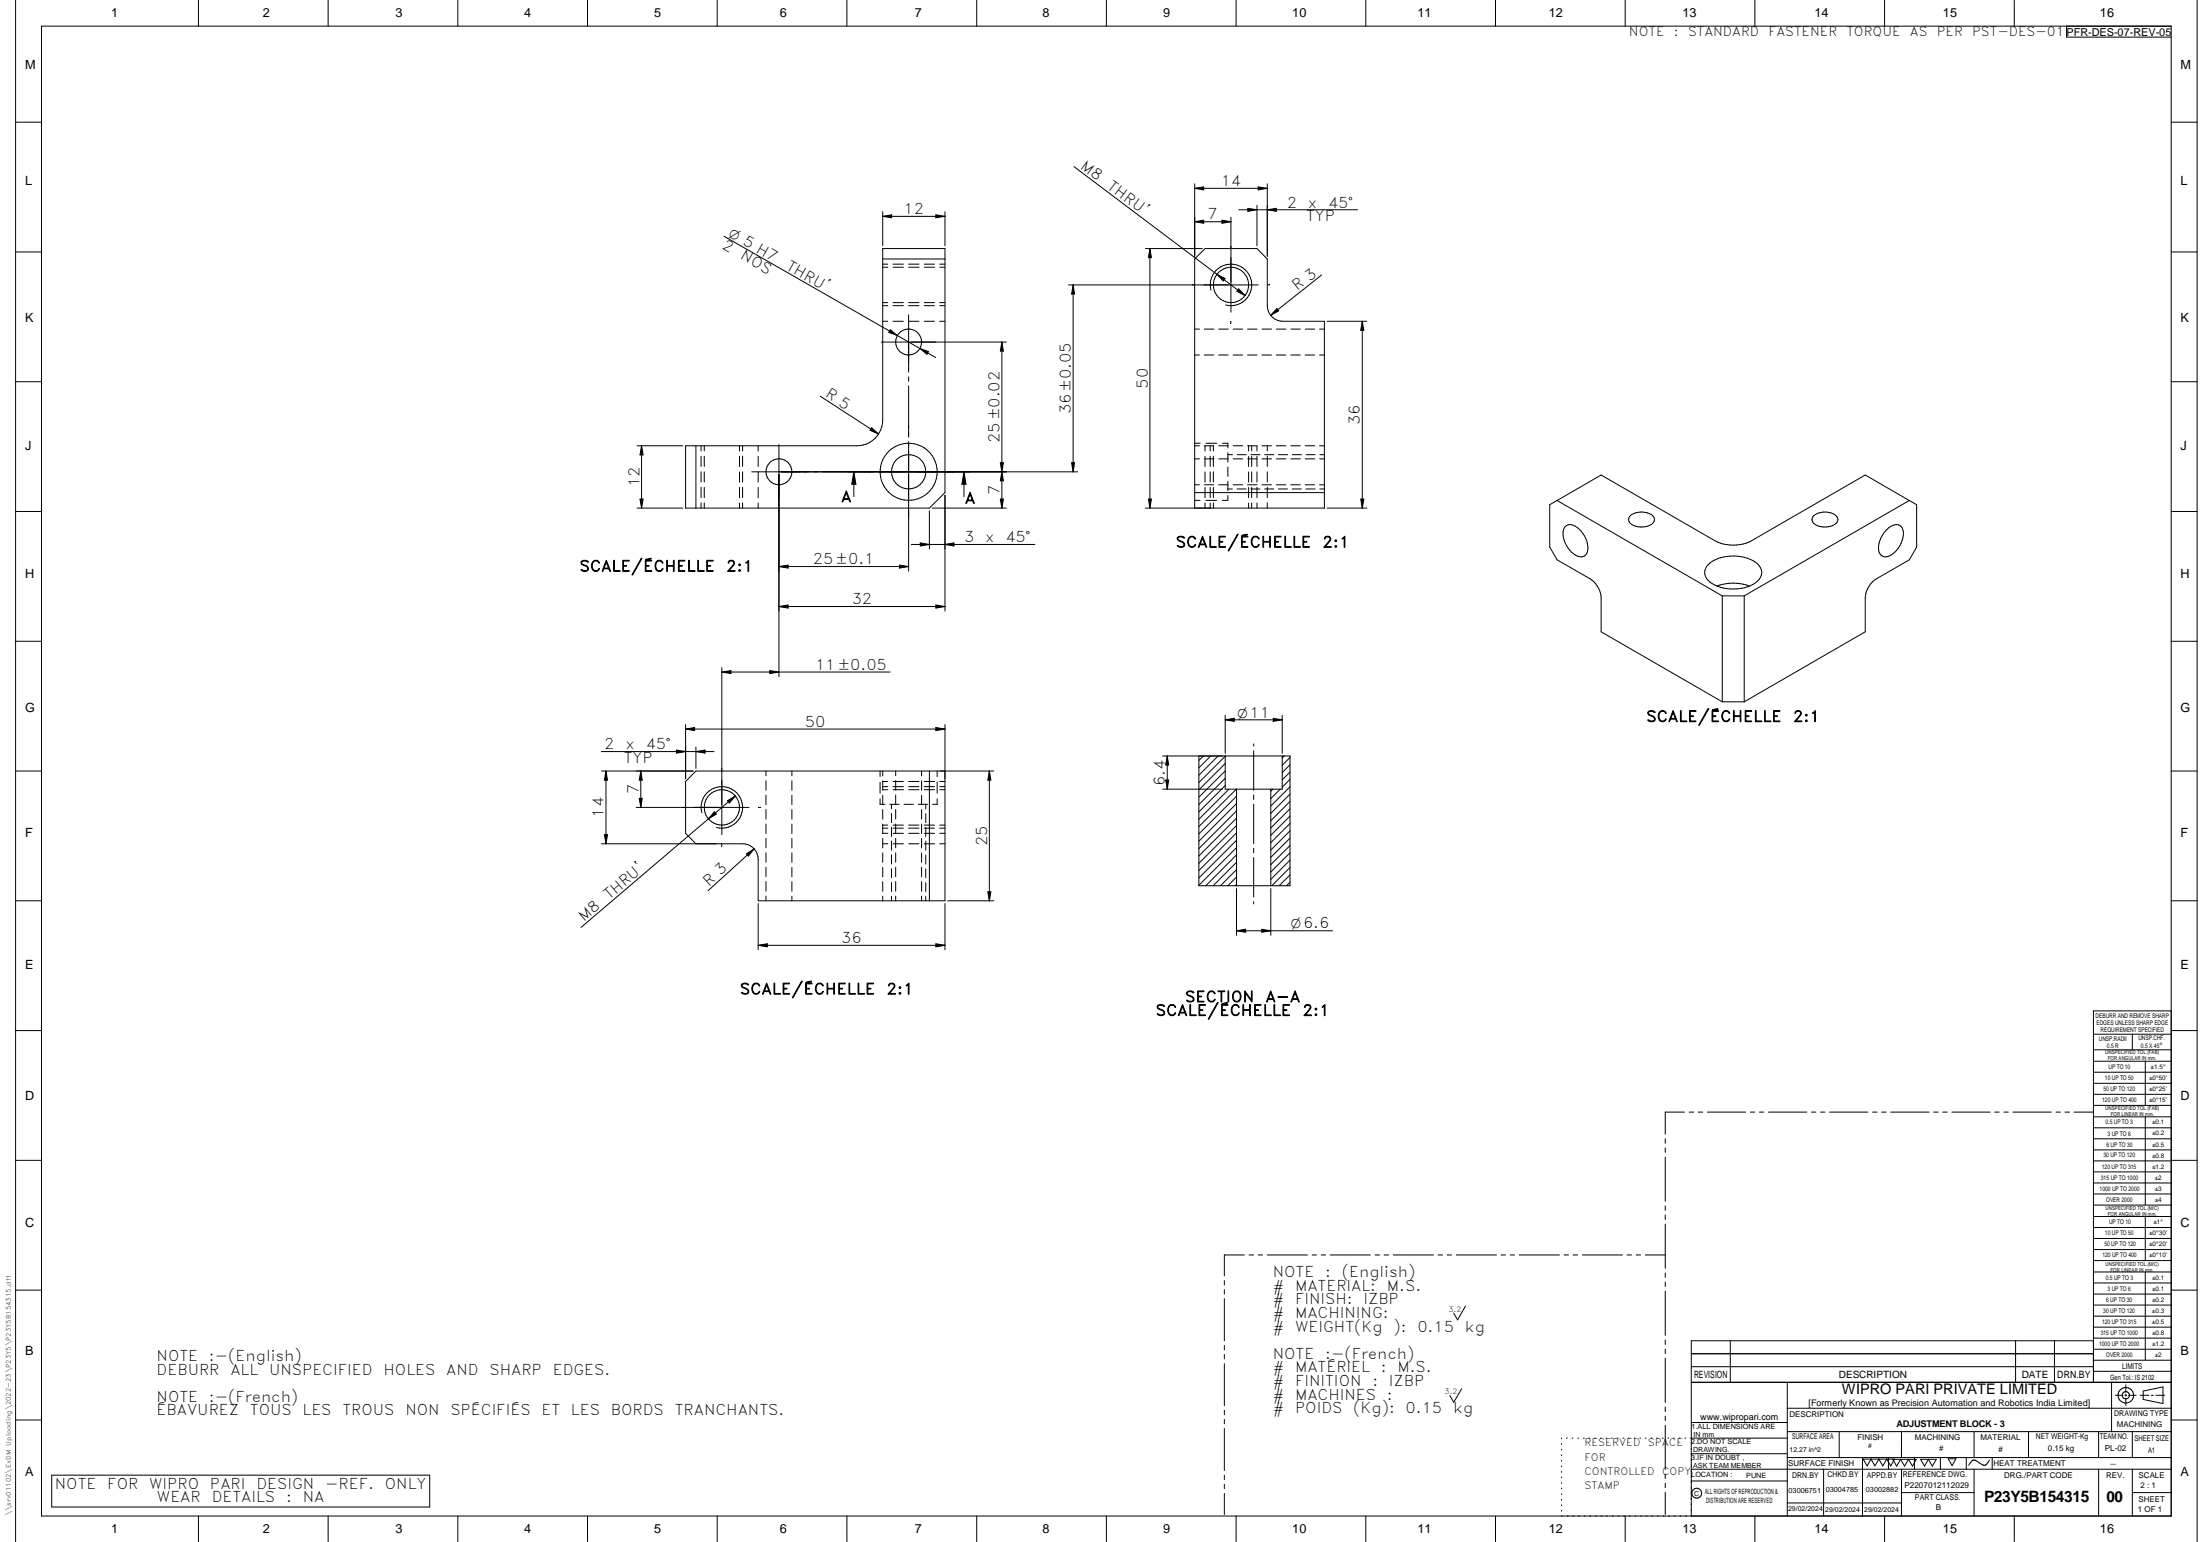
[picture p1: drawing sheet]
<svg xmlns="http://www.w3.org/2000/svg" width="848mm" height="594mm" viewBox="0 0 848 594" stroke-linecap="round" stroke-linejoin="round" font-family="sans-serif">
<g fill="none" stroke="#000" stroke-width=".39">
<path d="M6 .1v593.9M16 10.1h821v574h-821zM76.5 .1v10M126.5 .1v10M176.5 .1v10M226.5 .1v10M276.5 .1v10M326.5 .1v10M376.5 .1v10M426.5 .1v10M476.5 .1v10M526.5 .1v10"/>
<path d="M576.5 .1v10M626.5 .1v10M676.5 .1v10M726.5 .1v10M776.5 .1v10M796.6 10.1v4.2h40.4M847 .1v593.9M6 47.1h10M837 47.1h10M414 64.2l55.1 41.5M460.5 72.6l3.5-.6v1.2zM460.5 70.8v27.9"/>
<path d="M460.5 72.6h28M484.5 79.1v15.6M485 72l3.5 .6-3.5 .6zM488.5 70.8v27.9M6 97.1h10M279.1 91l81.6 46.8M340.3 95.8h24v94l-6 5.9h-94v-24h66a10 10 0 0 0 10-9.9zM340.3 81.6v13.1M340.3 99.8h24M340.3 83.4l3.4-.6v1.1zM340.3 83.4h24M360.8 82.8l3.5 .6-3.5 .5z"/>
<path d="M364.3 81.6v13.1M441.5 95.8h22M443.3 95.8l.6 3.5h-1.2zM443.3 95.8v99.9M460.5 85.4l3.5-.6v1.2zM460.5 85.4h14M471 84.8l3.5 .6-3.5 .6zM474.5 83.7v36.6M477.5 80.8h45.8M481 80.3l3.5 .5-3.5 .6zM488.5 80.8l3.5-.5v1.1zM837 97.1h10"/>
<path d="M340.3 101.8h1.9M340.3 117.8h1.9M340.3 116.6h1.9M340.3 103h2M344.3 101.8h3.9M344.3 117.8h3.9M344.3 116.6h3.9M344.3 103h4M350.3 101.8h3.9M350.3 117.8h3.9M350.3 116.6h3.9M350.3 103h4"/>
<path d="M356.3 101.8h3.9M356.3 117.8h3.9M356.3 116.6h3.9M356.3 103h4M362.2 116.6h2.1M362.2 101.8h2.1M362.2 117.8h2.1M362.3 103h2M413.7 109.8l.5 3.5h-1.1zM413.7 109.8v72M466.8 111.8a8 8 0 0 1 7-10 8 8 0 0 1 8.7 8.6 8 8 0 0 1-10 7.1M469.1 105.7l3.1 1.6-.6 .9z"/>
<path d="M469.1 105.7l10.9 8.2M477.5 111.3l2.5 2.6-3.2-1.7zM485 109.8h-73.1M488.7 109.8h.7M492.2 118.9l.7 .9-3.1 1.7zM509.4 106l-19.6 15.5M339.8 131.8h48.1M340.3 123.8h1.9M343.2 127l2.7 2.3-3.3-1.2zM344.3 123.8h3.9M350.3 123.8h3.9M350.3 121.3v22.1"/>
<path d="M354.6 134.2l3.3 1.3-.6 1zM356.3 123.8h3.9M362.2 123.8h2.1M386.2 131.8l.6 3.5h-1.2zM386.2 131.8v63.9M460.5 136.8h1.9M460.5 126.8h1.9M464.2 136.8h3.7M464.3 126.8h3.7M469.8 136.8h3.7M469.8 126.8h3.7M474.5 123.9v.7"/>
<path d="M475.4 136.8h3.6M475.4 126.8h3.6M480.9 136.8h3.6M480.9 126.8h3.7M486.5 136.8h3.6M486.5 126.8h3.7M492 136.8h3.7M492 126.8h3.7M497.6 136.8h3.6M497.6 126.8h3.7M503.1 136.8h3.7M503.2 126.8h3.6"/>
<path d="M508.7 136.8h1.8M508.7 126.8h1.8M511.6 123.8h15.3M525.1 123.8v71.9M525.1 123.8l.6 3.5h-1.1zM6 147.1h10M316.3 152.7l22.4 14.5M350.3 145.2v1.7M350.3 148.7v19.7M837 147.1h10M245.6 171.7h17.6M247.3 171.7l.6 3.6h-1.2z"/>
<path d="M247.3 171.7v24M268.3 171.7v24M270.3 171.7v2M270.3 175.8v3.9M271.5 171.7v2M271.5 175.8v3.9M285.1 171.7v2.1M285.1 175.8v3.9M286.3 171.7v2M286.3 175.8v3.9M292.3 171.7v2.1M292.3 175.8v3.9"/>
<path d="M300.3 171.3v89.4M336 164.8l2.7 2.4-3.3-1.4zM350.3 170.2v49.8M385.6 178.3h1.2l-.6 3.5zM413.1 178.3h1.1l-.5 3.5zM460.5 171.7h1.9M460.5 170.8h2.2M460.5 176.8h1.9M464.2 171.7h3.7M464.3 176.8h3.7M464.5 171.7v2.1M464.5 175.8v3.9"/>
<path d="M464.9 170.8h4.2M466.5 171.7v2M466.5 175.8v3.9M467.7 171.7v2M467.7 175.8v3.9M469.8 171.7h3.7M469.8 176.8h3.7M471.3 170.8h2v1.8M473.3 174.4v3.7M473.3 179.9v3.7M473.3 175.2h1.8M475.4 171.7h3.6"/>
<path d="M475.4 176.8h3.6M476.9 175.2h3.5M480.9 171.7h3.6v2M480.9 176.8h3.7M481.3 171.7v2.1M481.3 175.8v3.9M482.2 175.2h3.5M482.5 171.7v2M482.5 175.8v3.9M484.5 175.8v3.9M486.5 171.7h3.6M486.5 176.8h3.7"/>
<path d="M487.6 175.2h3.5M488.5 171.7v2M488.5 175.8v3.9M492 171.7h3.7M492 176.8h3.7M492.8 175.2h3.6M497.6 171.7h3.6M497.6 176.8h3.7M498.2 175.2h3.5M503.1 171.7h3.7M503.2 176.8h3.6M503.5 175.2h3.5"/>
<path d="M508.7 171.7h1.8M508.7 176.8h1.8M508.8 175.2h1.7M6 197.1h10M245.6 195.7h17.6M246.7 192.3h1.2l-.6 3.4zM270.3 181.8v3.9M270.3 187.7v4M270.3 193.8v1.9M271.5 181.8v3.9M271.5 187.7v4M271.5 193.8v1.9"/>
<path d="M285.1 181.8v4M285.1 187.8v4M285.1 193.8v1.9M286.3 181.8v3.9M286.3 187.7v4M286.3 193.8v1.9M289.8 181.8h125.6M292.3 181.8v4M292.3 187.8v4M292.3 193.8v1.9M329.1 181.8v9.5M329.1 181.8l.8 4.8h-1.6z"/>
<path d="M358.3 196.8v14.7M359.3 195.7h28.6M364.3 190.8v44.7M371.6 181.8l.8 4.8h-1.6zM371.6 181.8v9.5M385.6 192.3h1.2l-.6 3.4zM386.2 181.8l.6 3.5h-1.2zM442.7 192.3h1.2l-.6 3.4zM460.5 195.7v-95.9l4-4h20l4 4v18a6 6 0 0 0 6 6h16v71.9h-69M460.5 189.8h50M460.5 192.8h2.1M460.5 186.8h1.9"/>
<path d="M464.2 186.8h3.7M464.5 181.8v4M464.5 187.8v4M464.5 193.8v1.9M464.8 192.8h4.2M466.5 181.8v3.9M466.5 187.7v4M466.5 193.8v1.9M467.7 181.8v3.9M467.7 187.7v4M467.7 193.8v1.9M469.8 186.8h3.7"/>
<path d="M473.3 185.4v3.7M473.3 190.9v1.9h-2.1M473.3 188.4h1.8M475.4 186.8h3.6M476.9 188.4h3.5M480.9 186.8h3.6M481.3 181.8v4M481.3 187.8v4M481.3 193.8v1.9M482.2 188.4h3.5M482.5 181.8v3.9M482.5 187.7v4"/>
<path d="M482.5 193.8v1.9M484.5 181.8v3.9M484.5 187.7v4M484.5 193.8v1.9M486.5 186.8h3.6M487.5 188.4h3.5M488.5 181.8v3.9M488.5 187.7v4M488.5 193.8v1.9M492 186.8h3.7M492.8 188.4h3.5M497.6 186.8h3.6"/>
<path d="M498.1 188.4h3.6M503.1 186.8h3.7M503.4 188.4h3.5M508.7 186.8h1.8M508.8 188.4h1.7M511.6 195.7h15.3M524.6 192.3h1.1l-.6 3.4zM600.2 192.8l63.7 36.8M600.2 192.8l17-9.8 43.9 25.3a15.6 15.6 0 0 0 14.1 0l43.8-25.3 17 9.8M600.2 192.8l-2.8 1.6v16.4l2.8 4.9 12.8 7.3a9.6 9.6 0 0 1 4.2 7.4v13l46.7 27M628.5 198.6a7 7 0 0 1 9 .5 2.24 2.24 0 0 1-1.7 3.4 7 7 0 0 1-7.7-1.3 2 2 0 0 1 .4-2.6zM699.2 198.6a7 7 0 0 1 9 .5 2.24 2.24 0 0 1-1.7 3.4 7 7 0 0 1-7.7-1.3 1.91 1.91 0 0 1 .4-2.6z"/>
<path d="M736 192.8l-63.6 36.8M736 192.8l2.8 1.6v16.4l-2.8 4.9-12.7 7.3a9.5 9.5 0 0 0-4.3 7.4v13l-46.6 27M837 197.1h10M300.3 218.3h50M300.3 218.3l3.5-.6v1.2zM346.8 217.7l3.5 .6-3.5 .6zM351.3 209.8h47.6M354.8 209.2l3.5 .6-3.5 .6zM364.3 209.8l3.4-.6v1.2zM603.4 202.8a3.9 3.9 0 0 1 5.4 1.1 9 9 0 0 1 2.8 9.4 3.2 3.2 0 0 1-5 .1 9.2 9.2 0 0 1-3.6-10.1zM658.5 217.6a15.9 15.9 0 0 1 19-.4 4.4 4.4 0 0 1-.8 7.3 15.9 15.9 0 0 1-18.2-.9 4.1 4.1 0 0 1 0-6zM727.5 203.9a3.9 3.9 0 0 1 5.3-1.1 7.4 7.4 0 0 1-1 8.4 6.3 6.3 0 0 1-5.7 3.3 3.9 3.9 0 0 1-1.7-5.2l1.2-2.9z"/>
<path d="M300.3 233.7h64M300.3 233.7l3.5-.6v1.2zM360.8 233.1l3.5 .6-3.5 .6zM661.9 225.8a17.6 17.6 0 0 1 12.5 0M663.9 229.6v40.8M663.9 229.6h8.5M672.4 229.6v40.8M6 247.1h10M278.3 258.9l3.5-.5v1.1zM278.3 258.9h64.8M278.3 257.2v64.4M296.8 258.4l3.5 .5-3.5 .6z"/>
<path d="M837 247.1h10M264.3 279.1v20.9M364.3 279.1v67.9h-72v-16a5.9 5.9 0 0 0-6-5.9h-54.4M472.3 275.6v14.6M472.3 277.3h22M472.3 277.3l3.5-.6v1.2zM490.8 276.7l3.5 .6-3.5 .6zM494.3 275.6v14.6M663.9 270.4h8.5M6 297.1h10M231.8 289.6h43.5M231.9 297.1h35.3"/>
<path d="M233.6 297.1v28M233.6 297.1l.6 3.5h-1.2zM247 297.1v14M247 297.1l.6 3.5h-1.2zM260.8 289l3.5 .6-3.5 .6zM264.3 280.9l3.5-.6v1.2zM264.3 280.9h100M268.3 287.8v8.2M268.3 289.6l3.5-.6v1.2zM295.3 297.1v1.8M305.3 297.1v1.8M339.3 297.1v2.1"/>
<path d="M340.3 297.1v1.8M345.3 297.1v1.8M355.3 297.1v1.8M358.3 297.1v49.9M360.8 280.3l3.5 .6-3.5 .6zM361.3 297.1v2.1M381.4 297.1v49.9M381.4 297.1l.6 3.5h-1.2zM383.1 297.1h-114.8l-4 4v20l4 4M448.2 291.3h49.1v49.9h-35.1v-49.9M450 291.3v12.7M450 291.3l.5 3.4h-1.1z"/>
<path d="M463.9 291.3l-1.7 1.7M466.7 291.3l-4.5 4.5M469.6 291.3l-7.4 7.4M472.3 297l-10.1 10.1M472.3 299.8l-10.1 10.2M472.3 291.3l-10.1 10.2M472.3 294.2l-10.1 10.1M472.3 291.3v12.7h22v-12.7M483.3 286.6v.8M483.3 289.3v15.2M495 291.3l-.7 .7M497.3 291.8l-3 3"/>
<path d="M497.3 294.6l-3 3M497.3 297.5l-3 2.9M837 297.1h10M245.2 311.1h43.6M246.4 307.6h1.2l-.6 3.5zM270.6 313.1a8 8 0 0 1 7-10 8 8 0 0 1 8.7 8.7 8 8 0 0 1-10.1 7M273.1 315.5l-49.1 41.8M275.4 312.8l.7 .8-3 1.9zM280.4 308.5l3.1-1.8-2.3 2.7zM283.5 306.7l-10.4 8.8M292.4 311.1h.7M295.3 300.8v3.6"/>
<path d="M295.3 306.3v3.7M295.3 311.9v3.7M295.3 317.5v3.6M305.3 300.8v3.7M305.3 306.4v3.6M305.3 311.9v3.7M305.3 317.5v3.6M339.3 307.7v2.2h1.8M339.3 301.3v4.3M340.3 303.1h1.9M340.3 319.1h1.9M340.3 317.9h1.9"/>
<path d="M340.3 304.2h2M340.3 300.8v3.7M340.3 306.4v3.6M340.3 311.9v3.7M340.3 317.5v3.6M340.3 301.1h1.9M343 309.9h3.6M343.7 309.9v1.7M343.7 313.4v3.5M343.7 318.7v3.5M344.3 303.1h3.9M344.3 319.1h3.9"/>
<path d="M344.3 317.9h3.9M344.3 301.1h3.9M344.3 304.2h4M345.3 300.8v3.6M345.3 306.3v3.7M345.3 311.9v3.7M345.3 317.5v3.6M348.5 309.9h3.6M350.3 303.1h3.9M350.3 319.1h3.9M350.3 317.9h3.9M350.3 301.1h3.9"/>
<path d="M350.3 304.2h4M354 309.9h3.6M355.3 300.8v3.7M355.3 306.4v3.6M355.3 311.9v3.7M355.3 317.5v3.6M356.3 303.1h3.9M356.3 319.1h3.9M356.3 317.9h3.9M356.3 301.1h3.9M356.3 304.2h4M356.9 309.9v1.8"/>
<path d="M356.9 313.4v3.5M356.9 318.8v3.5M361.3 307.8v2.1h-1.8M361.3 301.4v4.2M362.2 317.9h2.1M362.2 303.1h2.1M362.2 319.1h2.1M362.2 301.1h2.1M362.3 304.2h2M448.2 304h23.1M449.4 300.5h1.1l-.5 3.5zM472.3 302.6l-10.1 10.2"/>
<path d="M473.8 304l-11.6 11.6M476.6 304l-14.4 14.5M476.7 306.7l-14.5 14.6M476.7 309.6l-14.5 14.5M476.7 312.4l-14.5 14.5M476.7 315.2l-14.5 14.6M476.7 318.1l-14.5 14.5M476.7 304v37.2M483.3 306.3v1.7M483.3 309.8v15.3M489.9 304v37.2M490.7 304l-.8 .8"/>
<path d="M493.5 304l-3.6 3.7M497.3 300.3l-3 3M497.3 303.1l-7.4 7.4M497.3 305.9l-7.4 7.5M497.3 308.8l-7.4 7.4M497.3 311.6l-7.4 7.4M497.3 314.4l-7.4 7.4M497.3 317.2l-7.4 7.5M233 321.6h1.2l-.6 3.5zM278.3 325.2v.7M287.7 329l3-2-2.2 2.8zM290.7 327l-17.7 16.2"/>
<path d="M295.3 323v3.6M295.3 328.5v3.7M295.3 334.1v3.7M295.3 339.6v3.7M305.3 323v3.7M305.3 328.6v3.6M305.3 334.1v3.7M305.3 339.7v3.7M340.3 321.1h2M340.3 323v3.7M340.3 328.6v3.6M340.3 334.1v3.7"/>
<path d="M340.3 339.7v3.7M340.3 325.1h2M343.7 324v3.5M343.7 329.4v3.5M343.7 334.7v3.5M343.7 340v3.5M344.3 321.1h4M344.3 325.1h4M345.3 323v3.6M345.3 328.5v3.7M345.3 334.1v3.7M345.3 339.6v3.7"/>
<path d="M350.3 321.1h4M350.3 325.1h4M355.3 323v3.7M355.3 328.6v3.6M355.3 334.1v3.7M355.3 339.7v3.7M356.3 321.1h4M356.3 325.1h4M356.9 324.1v3.5M356.9 329.4v3.5M356.9 334.7v3.5M362.3 321.1h2"/>
<path d="M362.3 325.1h2M476.7 332.2l-9 9M476.7 320.9l-14.5 14.5M476.7 323.7l-14.5 14.5M476.7 326.6l-14.5 14.5M476.7 335l-6.2 6.2M476.7 337.9l-3.4 3.3M476.7 329.4l-11.9 11.8M483.3 326.9v1.6M483.3 330.4v15.2M497.3 337.1l-4.2 4.1M497.3 320.1l-7.4 7.4"/>
<path d="M497.3 322.9l-7.4 7.4M497.3 325.8l-7.4 7.3M497.3 328.5l-7.4 7.5M497.3 331.4l-7.4 7.4M497.3 339.9l-1.4 1.3M497.3 334.2l-7 7M6 347h10M292.3 348.1v17.8M295.3 345.2v1.8M305.3 345.3v1.7M340.3 345.3v1.7M343.7 345.3v1.7"/>
<path d="M345.3 345.2v1.8M355.3 345.3v1.7M356.9 340v3.5M356.9 345.4v1.6M364.3 348.1v17.8M365.3 347h17.8M380.8 343.6h1.2l-.6 3.4zM476.7 342.3v18M476.7 358.6h37M476.7 340.7l-.6 .5M476.7 358.6l3.5-.6v1.2zM483.3 347.4v.8"/>
<path d="M486.4 358l3.5 .6-3.5 .6zM489.9 342.3v18M837 347h10M292.3 364.2h72M292.3 364.2l3.5-.6v1.2zM360.8 363.6l3.5 .6-3.5 .6zM6 397h10M807 398.4h30M822 398.4v6.1M837 397h10M837 389.5h-30v143.1M807 404.5h30"/>
<path d="M807 408.9h30M807 413.1h30M807 417.4h30M827 408.9v17M641.9 438.7v1.8M649.4 428.5h-7.5v8.5M651.2 428.5h1.7M654.6 428.5h1.8M658.2 428.5h14.7M674.7 428.5h1.7M678.2 428.5h1.7M681.7 428.5h14.8"/>
<path d="M698.3 428.5h1.7M701.8 428.5h1.7M705.3 428.5h14.7M721.9 428.5h1.7M725.3 428.5h1.8M728.9 428.5h14.7M745.4 428.5h1.7M748.9 428.5h1.7M752.4 428.5h14.8M769 428.5h1.7M772.5 428.5h1.7M776 428.5h14.7"/>
<path d="M792.6 428.5h1.7M796 428.5h1.8M799.5 428.5h7.4M807 421.6h30M807 425.9h30M807 430.3h30M807 434.5h30M807 438.7h30M827 430.3v34M6 447h10M641.9 442.3v1.6M641.9 445.8v17"/>
<path d="M807 443h30M807 447.3h30M807 451.5h30M807 455.8h30M807 460h30M837 447h10M641.9 464.6v1.7M641.9 468.1v1.7M641.9 471.6v17.1M807 464.3h30M807 468.7h30M807 472.9h30"/>
<path d="M807 477.1h30M827 468.7v16.9M6 497h10M472 493.4v1.6M472 496.8v1.8M479.7 483.5h-7.7v8M481.5 483.5h1.7M485 483.5h1.7M488.5 483.5h15.5M505.8 483.5h1.7M509.3 483.5h1.7M512.8 483.5h15.5"/>
<path d="M530.1 483.5h1.7M533.6 483.5h1.7M537.1 483.5h15.5M554.4 483.5h1.7M557.9 483.5h1.7M561.4 483.5h15.5M578.7 483.5h1.6M582.2 483.5h1.7M585.6 483.5h15.5M603 483.5h1.6M606.4 483.5h1.8M609.9 483.5h15.5"/>
<path d="M627.2 483.5h1.7M630.7 483.5h1.7M634.2 483.5h7.7M641.9 490.4v1.7M641.9 493.9v1.7M641.9 497.4v17.1M807 481.4h30M807 485.6h30M807 490.1h30M807 494.3h30M807 498.6h30M827 490.1v33.9"/>
<path d="M837 497h10M472 500.3v16.3M472 518.3v1.8M564.9 503.2l-3 5.3-1.5-2.6M641.9 516.3v1.6M641.9 519.8v1.7M667 516.6v16M777 516.6v16M792 516.6v16M807 502.8h30M807 507.1h30M807 511.3h30"/>
<path d="M807 515.5h30M807 519.8h30M807 516.6h-155v67.5M472 521.8v1.7M472 525.4v16.2M563.5 535l-3.1 5.3-1.5-2.7M641.9 523.2v17.1M652 532.6h185M652 521.5h155M652 526.5h155M689 532.6v51.5M807 524h30"/>
<path d="M807 528.3h30M814 532.6v19M815.5 537.5h2.8M819.1 537.5h.7M819.5 533.5v2.9M819.5 537.2v.7M819.5 538.7v2.8M820.6 537.5h2.9M825 537.5h3.4M826.2 535.9l7.6-1.6v6.4l-7.6-1.5zM829.3 537.5h.8M831 537.5h3.5"/>
<path d="M6 547.1h10M472 543.3v1.7M472 546.9v1.7M472 550.3v16.2M602 554.1v.3M602 556.2v.3M602 558.3v.3M603.8 554.1h.4M606 554.1h.3M608.2 554.1h.3M610.4 554.1h.3M612.6 554.1h.3"/>
<path d="M614.7 554.1h.3M616.9 554.1h.3M619.1 554.1h.3M621.2 554.1h.3M623.4 554.1h.3M625.6 554.1h.3M627.8 554.1h.3M629.9 554.1h.4M632.1 554.1h.3M634.3 554.1h.3M636.5 554.1h.3M638.6 554.1h.3"/>
<path d="M640.8 554.1h.3M641.9 542.1v1.7M641.9 545.6v1.7M641.9 549.1v17M643 554.1h.3M645.2 554.1h.3M647.3 554.1h.4M649.5 554.1h.3M652 548h37M689 554.1h-37.3M689 551.6h148M709 551.6v10"/>
<path d="M733 551.6v10M761 551.6v10M782 551.6v10M809 551.6v10M822 551.6v10M837 547.1h10M837 542.5h-148M19.9 568.3h145.8v12.3h-145.8zM472 568.3v1.8M472 571.8v1.7M472 575.4v8.1M602 560.5v.3"/>
<path d="M602 562.6v.3M602 564.8v.3M602 566.9v.3M602 569v.3M602 571.2v.3M602 573.3v.4M602 575.5v.3M602 577.6v.3M602 579.8v.3M641.9 567.9v1.7M641.9 571.4v1.8M641.9 574.9v8.6"/>
<path d="M652 570.6h37M652 566h185M652 560.1h37M689 579h44M689 561.6h148M703 566v18.1M718 561.6v22.5M718.2 562.1h12.1l-1.4 2.7-1.6-2.7-1.5 2.7-1.5-2.7-1.5 2.7-1.5-2.7-1.5 2.7zM728 561.6v4.4M729.7 562.2h9l-1.5 2.7-1.5-2.7-1.5 2.7-1.5-2.7-1.6 2.7zM733 575.1h28M733 566v18.1"/>
<path d="M738 561.6v4.4M740.4 562.2h6l-1.5 2.7-1.5-2.7-1.5 2.7zM748 561.6v4.4M751 562h3l-1.5 2.6zM758 561.6v4.4M761 566v18.1M766.9 562.5l-1 1.5a1.2 1.2 0 0 1-1.8 .3l-1.2-.8a2.12 2.12 0 0 0-2.5-.8l-1.5 1.8M768 561.6v4.4M809 566v18.1M822 566v18.1M822 575.1h15M76.5 584.1v9.9"/>
<path d="M126.5 584.1v9.9M176.5 584.1v9.9M226.5 584.1v9.9M276.5 584.1v9.9M326.5 584.1v9.9M376.5 584.1v9.9M426.5 584.1v9.9M476.5 584.1v9.9M526.5 584.1v9.9M576.5 584.1v9.9M602 581.9v.3M626.5 584.1v9.9"/>
<path d="M676.5 584.1v9.9M726.5 584.1v9.9M776.5 584.1v9.9"/>
<circle cx="474.5" cy="109.8" r="6.8"/>
<circle cx="350.3" cy="131.8" r="5"/>
<circle cx="300.3" cy="181.8" r="5"/>
<circle cx="350.3" cy="181.8" r="11"/>
<circle cx="350.3" cy="181.8" r="6.6"/>
<circle cx="278.3" cy="311.1" r="6.8"/>
<circle cx="819.5" cy="537.5" r="1.38"/>
<circle cx="819.5" cy="537.5" r="3"/>
<circle cx="654.1" cy="575.3" r="1.9"/>
</g>
<g fill="#000">
<path d="M460.5 72.6l3.5-.6v1.2zM485 72l3.5 .6-3.5 .6zM340.3 83.4l3.4-.6v1.1zM360.8 82.8l3.5 .6-3.5 .5zM443.3 95.8l.6 3.5h-1.2zM460.5 85.4l3.5-.6v1.2zM471 84.8l3.5 .6-3.5 .6zM481 80.3l3.5 .5-3.5 .6zM488.5 80.8l3.5-.5v1.1zM413.7 109.8l.5 3.5h-1.1zM469.1 105.7l3.1 1.6-.6 .9zM477.5 111.3l2.5 2.6-3.2-1.7z"/>
<path d="M492.2 118.9l.7 .9-3.1 1.7zM343.2 127l2.7 2.3-3.3-1.2zM354.6 134.2l3.3 1.3-.6 1zM386.2 131.8l.6 3.5h-1.2zM525.1 123.8l.6 3.5h-1.1zM247.3 171.7l.6 3.6h-1.2zM336 164.8l2.7 2.4-3.3-1.4zM385.6 178.3h1.2l-.6 3.5zM413.1 178.3h1.1l-.5 3.5zM246.7 192.3h1.2l-.6 3.4zM329.1 181.8l.8 4.8h-1.6zM371.6 181.8l.8 4.8h-1.6z"/>
<path d="M386.2 181.8l.6 3.5h-1.2zM385.6 192.3h1.2l-.6 3.4zM442.7 192.3h1.2l-.6 3.4zM524.6 192.3h1.1l-.6 3.4zM300.3 218.3l3.5-.6v1.2zM346.8 217.7l3.5 .6-3.5 .6zM354.8 209.2l3.5 .6-3.5 .6zM364.3 209.8l3.4-.6v1.2zM300.3 233.7l3.5-.6v1.2zM360.8 233.1l3.5 .6-3.5 .6zM278.3 258.9l3.5-.5v1.1zM296.8 258.4l3.5 .5-3.5 .6z"/>
<path d="M472.3 277.3l3.5-.6v1.2zM490.8 276.7l3.5 .6-3.5 .6zM260.8 289l3.5 .6-3.5 .6zM264.3 280.9l3.5-.6v1.2zM268.3 289.6l3.5-.6v1.2zM360.8 280.3l3.5 .6-3.5 .6zM450 291.3l.5 3.4h-1.1zM233.6 297.1l.6 3.5h-1.2zM247 297.1l.6 3.5h-1.2zM246.4 307.6h1.2l-.6 3.5zM275.4 312.8l.7 .8-3 1.9zM280.4 308.5l3.1-1.8-2.3 2.7z"/>
<path d="M381.4 297.1l.6 3.5h-1.2zM449.4 300.5h1.1l-.5 3.5zM233 321.6h1.2l-.6 3.5zM287.7 329l3-2-2.2 2.8zM380.8 343.6h1.2l-.6 3.4zM476.7 358.6l3.5-.6v1.2zM486.4 358l3.5 .6-3.5 .6zM292.3 364.2l3.5-.6v1.2zM360.8 363.6l3.5 .6-3.5 .6z"/>
</g>
<text font-size="6" x="764.8" y="578.7">P23Y5B154315</text>
<text font-size="5.9" x="812" y="578.7">00</text>
<g font-size="5.7">
<text x="416.2" y="64.7" transform="rotate(37 416.2 64.7)">M8</text>
<text x="470.6" y="71.7">14</text>
<text x="426.5" y="72.5" transform="rotate(37 426.5 72.5)">THRU`</text>
<text x="348.3" y="82.5">12</text>
<text x="496" y="80">2</text>
<text x="504.1" y="80">x</text>
<text x="511.9" y="80">45°</text>
<text x="465.5" y="84.5">7</text>
<text x="503.5" y="85.2">TYP</text>
<text x="278" y="95.4" transform="rotate(30 278 95.4)">2</text>
<text x="285.1" y="99.4" transform="rotate(30 285.1 99.4)">NOS</text>
<text x="302.6" y="103.5" transform="rotate(30 302.6 103.5)">THRU`</text>
<text x="500.1" y="112.3" transform="rotate(-38 500.1 112.3)">R 3</text>
<text x="442.4" y="149.7" transform="rotate(-90 442.4 149.7)">50</text>
<text x="317.8" y="152.7" transform="rotate(33 317.8 152.7)">R 5</text>
<text x="412.8" y="159.6" transform="rotate(-90 412.8 159.6)">36±0.05</text>
<text x="524.3" y="163.7" transform="rotate(-90 524.3 163.7)">36</text>
<text x="385.3" y="170.6" transform="rotate(-90 385.3 170.6)">25±0.02</text>
<text x="246.5" y="187.7" transform="rotate(-90 246.5 187.7)">12</text>
<text x="385.3" y="190.8" transform="rotate(-90 385.3 190.8)">7</text>
<text x="324.2" y="193.4">A</text>
<text x="371.9" y="193.9">A</text>
<text x="371.6" y="208.9">3</text>
<text x="379.8" y="208.9">x</text>
<text x="387.6" y="208.9">45°</text>
<text x="453.2" y="210.9">SCALE/ÉCHELLE</text>
<text x="509.8" y="210.9">2:1</text>
<text x="223.4" y="220.1">SCALE/ÉCHELLE</text>
<text x="279.9" y="220.1">2:1</text>
<text x="313.4" y="217.4">25±0.1</text>
<text x="328.3" y="232.8">32</text>
<text x="314.2" y="258.1">11±0.05</text>
<text x="310.3" y="280">50</text>
<text x="634.6" y="278">SCALE/ÉCHELLE</text>
<text x="691.2" y="278">2:1</text>
<text x="233" y="288.7">2</text>
<text x="240.5" y="293.9">TYP</text>
<text x="241.1" y="288.7">x</text>
<text x="248.9" y="288.7">45°</text>
<text x="449.1" y="302.7" transform="rotate(-90 449.1 302.7)">6.4</text>
<text x="246.1" y="306" transform="rotate(-90 246.1 306)">7</text>
<text x="232.7" y="315" transform="rotate(-90 232.7 315)">14</text>
<text x="380.5" y="326" transform="rotate(-90 380.5 326)">25</text>
<text x="273.3" y="341.7" transform="rotate(-42 273.3 341.7)">R 3</text>
<text x="234.9" y="346.9" transform="rotate(-40 234.9 346.9)">THRU`</text>
<text x="225" y="355.3" transform="rotate(-40 225 355.3)">M8</text>
<text x="324.3" y="363.3">36</text>
<text x="285.2" y="383">SCALE/ÉCHELLE</text>
<text x="341.7" y="383">2:1</text>
<text x="456.8" y="386">SECTION</text>
<text x="487.8" y="386">A-A</text>
<text x="445.5" y="391.3">SCALE/ÉCHELLE</text>
<text x="502.1" y="391.3">2:1</text>
<text x="490.6" y="492">NOTE</text>
<text x="510.8" y="492">:</text>
<text x="517.3" y="492">(English)</text>
<text x="490.6" y="497.2">#</text>
<text x="499.2" y="497.2">MATERIAL:</text>
<text x="534.7" y="497.2">M.S.</text>
<text x="490.6" y="502.5">#</text>
<text x="499.2" y="502.5">FINISH:</text>
<text x="525.6" y="502.5">IZBP</text>
<text x="490.6" y="507.7">#</text>
<text x="499.2" y="507.7">MACHINING:</text>
<text x="490.6" y="513">#</text>
<text x="499.2" y="513">WEIGHT(Kg</text>
<text x="537.2" y="513">):</text>
<text x="546.4" y="513">0.15</text>
<text x="564.7" y="513">kg</text>
<text x="60.4" y="524.3">NOTE</text>
<text x="80.6" y="524.3">:-(English)</text>
<text x="490.6" y="523.5">NOTE</text>
<text x="510.8" y="523.5">:-(French)</text>
<text x="60.4" y="529.6">DEBURR</text>
<text x="88.8" y="529.6">ALL</text>
<text x="103.7" y="529.6">UNSPECIFIED</text>
<text x="147.8" y="529.6">HOLES</text>
<text x="172" y="529.6">AND</text>
<text x="188.7" y="529.6">SHARP</text>
<text x="213.1" y="529.6">EDGES.</text>
<text x="490.6" y="528.7">#</text>
<text x="490.6" y="534">#</text>
<text x="499.2" y="534">FINITION</text>
<text x="499.2" y="528.7">MATÉRIEL</text>
<text x="529" y="534">:</text>
<text x="532.3" y="528.7">:</text>
<text x="535.4" y="534">IZBP</text>
<text x="538.7" y="528.7">M.S.</text>
<text x="490.6" y="539.2">#</text>
<text x="499.2" y="539.2">MACHINES</text>
<text x="534.7" y="539.2">:</text>
<text x="60.4" y="540.1">NOTE</text>
<text x="60.4" y="545.3">ÉBAVUREZ</text>
<text x="80.6" y="540.1">:-(French)</text>
<text x="96.4" y="545.3">TOUS</text>
<text x="116.7" y="545.3">LES</text>
<text x="132" y="545.3">TROUS</text>
<text x="156.3" y="545.3">NON</text>
<text x="173.6" y="545.3">SPÉCIFIÉS</text>
<text x="208.7" y="545.3">ET</text>
<text x="220.1" y="545.3">LES</text>
<text x="235.5" y="545.3">BORDS</text>
<text x="260.1" y="545.3">TRANCHANTS.</text>
<text x="490.6" y="544.5">#</text>
<text x="499.2" y="544.5">POIDS</text>
<text x="521.7" y="544.5">(Kg):</text>
<text x="541.9" y="544.5">0.15</text>
<text x="560.1" y="544.5">kg</text>
<text x="21.2" y="573.6">NOTE</text>
<text x="41.3" y="573.6">FOR</text>
<text x="57.5" y="573.6">WIPRO</text>
<text x="80.9" y="573.6">PARI</text>
<text x="98.8" y="573.6">DESIGN</text>
<text x="125.4" y="573.6">-REF.</text>
<text x="148.4" y="573.6">ONLY</text>
<text x="60.5" y="578.8">WEAR</text>
<text x="81.6" y="578.8">DETAILS</text>
<text x="110.3" y="578.8">:</text>
<text x="116.7" y="578.8">NA</text>
</g>
<text font-size="5.6" x="710" y="537.1">WIPRO PARI PRIVATE LIMITED</text>
<g font-size="5.4">
<text x="280.6" y="90.8" transform="rotate(30 280.6 90.8)">O 5 H7</text>
<text x="477" y="276.4">O11</text>
<text x="497.6" y="357.7">O6.6</text>
</g>
<g font-size="4.9">
<text x="42.9" y="6.6">1</text>
<text x="101.3" y="6.7">2</text>
<text x="152.5" y="6.7">3</text>
<text x="202.1" y="6.7">4</text>
<text x="252.1" y="6.7">5</text>
<text x="300.6" y="6.7">6</text>
<text x="352.6" y="6.7">7</text>
<text x="401.9" y="6.7">8</text>
<text x="448.4" y="6.7">9</text>
<text x="498.1" y="6.7">10</text>
<text x="546.4" y="6.7">11</text>
<text x="597" y="6.7">12</text>
<text x="648.5" y="6.6">13</text>
<text x="699.4" y="6.6">14</text>
<text x="749" y="6.7">15</text>
<text x="809.5" y="6.6">16</text>
<text x="627.9" y="14.1">NOTE</text>
<text x="645.2" y="14.1">:</text>
<text x="650.7" y="14.1">STANDARD</text>
<text x="681.7" y="14.1">FASTENER</text>
<text x="711.8" y="14.1">TORQUE</text>
<text x="736.3" y="14.1">AS</text>
<text x="746.6" y="14.1">PER</text>
<text x="760.3" y="14.1">PST-DES-01</text>
<text x="9.7" y="26.7">M</text>
<text x="840.6" y="26.7">M</text>
<text x="9.7" y="71.4">L</text>
<text x="840.6" y="71.4">L</text>
<text x="9.7" y="124.2">K</text>
<text x="840.6" y="124.2">K</text>
<text x="9.7" y="173.4">J</text>
<text x="840.6" y="173.4">J</text>
<text x="9.7" y="222.7">H</text>
<text x="840.6" y="222.7">H</text>
<text x="9.7" y="274.3">G</text>
<text x="840.6" y="274.3">G</text>
<text x="9.7" y="322.6">F</text>
<text x="840.6" y="322.6">F</text>
<text x="9.7" y="373.3">E</text>
<text x="840.6" y="373.3">E</text>
<text x="9.7" y="423.8">D</text>
<text x="840.6" y="423.8">D</text>
<text x="9.7" y="472.8">C</text>
<text x="840.6" y="472.8">C</text>
<text x="9.7" y="522.1">B</text>
<text x="840.6" y="522.1">B</text>
<text x="9.7" y="568.7">A</text>
<text x="840.6" y="568.7">A</text>
<text x="42.9" y="590.6">1</text>
<text x="101.3" y="590.7">2</text>
<text x="152.5" y="590.7">3</text>
<text x="202.1" y="590.7">4</text>
<text x="252.1" y="590.7">5</text>
<text x="300.6" y="590.7">6</text>
<text x="352.6" y="590.7">7</text>
<text x="401.9" y="590.7">8</text>
<text x="448.4" y="590.7">9</text>
<text x="498.1" y="590.7">10</text>
<text x="546.4" y="590.7">11</text>
<text x="597" y="590.7">12</text>
<text x="648.5" y="590.6">13</text>
<text x="699.4" y="590.5">14</text>
<text x="749" y="590.7">15</text>
<text x="809.5" y="590.5">16</text>
</g>
<text font-size="4.2" x="796.6" y="13.8">PFR-DES-07-REV-05</text>
<g font-size="3.9">
<text x="653" y="530.9">REVISION</text>
<text x="708.9" y="530.9">DESCRIPTION</text>
<text x="779.4" y="530.9">DATE</text>
<text x="793.1" y="530.9">DRN.BY</text>
<text x="610.8" y="557.1">RESERVED</text>
<text x="635.2" y="557.1">SPACE</text>
<text x="610.8" y="562.7">FOR</text>
<text x="610.8" y="568.3">CONTROLLED</text>
<text x="640.7" y="568.3">COPY</text>
<text x="610.8" y="573.8">STAMP</text>
</g>
<text font-size="3.6" x="731.1" y="549.7">ADJUSTMENT BLOCK - 3</text>
<g font-size="3.5">
<text x="697.2" y="541.6">[Formerly Known as Precision Automation and Robotics India Limited]</text>
<text x="655.4" y="547.1">www.wipropari.com</text>
</g>
<g font-size="3.1">
<text x="818.1" y="527.3">LIMITS</text>
<text x="815" y="545.5">DRAWING TYPE</text>
<text x="689.8" y="546.1">DESCRIPTION</text>
<text x="816.1" y="549.9">MACHINING</text>
<text x="690.8" y="554.5">SURFACE AREA</text>
<text x="716" y="554.6">FINISH</text>
<text x="738.2" y="554.6">MACHINING</text>
<text x="763.5" y="554.7">MATERIAL</text>
<text x="784.8" y="554.4">NET WEIGHT-Kg</text>
<text x="809.5" y="554.5">TEAM NO.</text>
<text x="822.9" y="555">SHEET SIZE</text>
<text x="747.6" y="559">#</text>
<text x="770.4" y="559.2">#</text>
<text x="789.4" y="559.2">0.15 kg</text>
<text x="811.4" y="559.1">PL-02</text>
<text x="828" y="559.9">A1</text>
<text x="689.3" y="564.8">SURFACE FINISH</text>
<text x="690.8" y="569.3">DRN.BY</text>
<text x="704.4" y="569.2">CHKD.BY</text>
<text x="719.6" y="569.3">APPD.BY</text>
<text x="733.5" y="569.2">REFERENCE DWG.</text>
<text x="768.4" y="564.8">HEAT TREATMENT</text>
<text x="772.6" y="569.5">DRG./PART CODE</text>
<text x="811.9" y="569.3">REV.</text>
<text x="824.4" y="569.4">SCALE</text>
<text x="734.1" y="573.3">P2207012112029</text>
<text x="825.1" y="573.4">2 : 1</text>
<text x="738.2" y="577.8">PART CLASS.</text>
<text x="746.2" y="581.8">B</text>
<text x="824.4" y="578.5">SHEET</text>
<text x="824.1" y="582.4">1 OF 1</text>
</g>
<text font-size="3" x="832.4" y="403.9">°</text>
<g font-size="2.8">
<text x="558.3" y="505.4">3.2</text>
<text x="813.4" y="531.5">Gen Tol.: IS 2102</text>
<text x="556.9" y="537.2">3.2</text>
<text x="652.1" y="550.4">1.ALL DIMENSIONS ARE</text>
<text x="652" y="556.4">2.DO NOT SCALE</text>
<text x="652" y="562.5">3.IF IN DOUBT ,</text>
<text x="652" y="569.2">LOCATION :</text>
<text x="673.2" y="569.5">PUNE</text>
<text x="657.2" y="575.8">ALL RIGHTS OF REPRODUCTION &amp;</text>
<text x="689.5" y="575.1">03006751</text>
<text x="703.8" y="574.8">03004785</text>
<text x="719.3" y="575">03002882</text>
<text x="657.7" y="579.2">DISTRIBUTION ARE RESERVED</text>
</g>
<g font-size="2.7">
<text x="652.9" y="553.5">IN mm</text>
<text x="652.7" y="559.5">DRAWING.</text>
<text x="689.9" y="559.4">12.27 in^2</text>
<text x="652.7" y="565.5">ASK TEAM MEMBER</text>
<text x="653.1" y="576.3">C</text>
<text x="689.3" y="582.3">29/02/2024</text>
<text x="703.6" y="582.3">29/02/2024</text>
<text x="718.7" y="582.5">29/02/2024</text>
</g>
<g font-size="2.5">
<text x="807.8" y="392">DEBURR AND REMOVE SHARP</text>
<text x="808.2" y="394.8">EDGES UNLESS SHARP EDGE</text>
<text x="809.1" y="400.9">UNSP.RADII</text>
<text x="809.8" y="397.6">REQUIREMENT SPECIFIED</text>
<text x="824.4" y="400.7">UNSP.CHF.</text>
<text x="812.2" y="403.6">0.5 R</text>
<text x="825.3" y="403.9">0.5 X 45</text>
<text x="812.8" y="411.8">UP TO 10</text>
<text x="829.1" y="411.9">±1.5°</text>
<text x="811.4" y="416.1">10 UP TO 50</text>
<text x="828.5" y="416.1">±0°50'</text>
<text x="810.4" y="424.5">120 UP TO 400</text>
<text x="810.9" y="420.3">50 UP TO 120</text>
<text x="828.5" y="424.5">±0°15'</text>
<text x="828.5" y="420.3">±0°25'</text>
<text x="811.7" y="433.2">0.5 UP TO 3</text>
<text x="812.5" y="437.5">3 UP TO 6</text>
<text x="829.6" y="437.4">±0.2</text>
<text x="829.6" y="433.2">±0.1</text>
<text x="812" y="441.7">6 UP TO 30</text>
<text x="829.6" y="441.7">±0.5</text>
<text x="810.9" y="445.9">30 UP TO 120</text>
<text x="829.6" y="446">±0.8</text>
<text x="809.9" y="454.4">315 UP TO 1000</text>
<text x="810.3" y="450.2">120 UP TO 315</text>
<text x="829.6" y="450.2">±1.2</text>
<text x="830.7" y="454.4">±2</text>
<text x="809.4" y="458.7">1000 UP TO 2000</text>
<text x="830.6" y="458.7">±3</text>
<text x="811.9" y="463">OVER 2000</text>
<text x="830.7" y="463">±4</text>
<text x="813.1" y="471.6">UP TO 10</text>
<text x="830.1" y="471.6">±1°</text>
<text x="811.4" y="475.9">10 UP TO 50</text>
<text x="828.5" y="475.9">±0°30'</text>
<text x="810.4" y="484.4">120 UP TO 400</text>
<text x="811.2" y="480.1">50 UP TO 120</text>
<text x="828.5" y="484.4">±0°10'</text>
<text x="828.5" y="480.1">±0°20'</text>
<text x="811.7" y="493">0.5 UP TO 3</text>
<text x="812.4" y="497.2">3 UP TO 6</text>
<text x="829.6" y="497.3">±0.1</text>
<text x="829.6" y="493">±0.1</text>
<text x="811.9" y="501.5">6 UP TO 30</text>
<text x="829.6" y="501.5">±0.2</text>
<text x="810.8" y="505.8">30 UP TO 120</text>
<text x="829.6" y="505.8">±0.3</text>
<text x="809.8" y="514.3">315 UP TO 1000</text>
<text x="810.3" y="510.1">120 UP TO 315</text>
<text x="829.6" y="510">±0.5</text>
<text x="829.6" y="514.3">±0.8</text>
<text x="809.2" y="518.5">1000 UP TO 2000</text>
<text x="829.6" y="518.5">±1.2</text>
<text x="811.9" y="522.8">OVER 2000</text>
<text x="830.6" y="522.7">±2</text>
<text x="720.2" y="557.7">#</text>
<text x="813.4" y="564.6">---</text>
</g>
<g font-size="2.4">
<text x="4.1" y="556.9" transform="rotate(-90 4.1 556.9)">Uploading\2022-23\P23Y5\P23Y5B154315.dft</text>
<text x="4.1" y="584.1" transform="rotate(-90 4.1 584.1)">\\srv01102\ExDM</text>
</g>
<g font-size="2.1">
<text x="811.5" y="406.1">UNSPECIFIED TOL.(FAB)</text>
<text x="812.5" y="408.5">FOR ANGULAR IN mm.</text>
<text x="811.6" y="427.7">UNSPECIFIED TOL.(FAB)</text>
<text x="813.6" y="430.1">FOR LINEAR IN mm.</text>
<text x="811.7" y="466.1">UNSPECIFIED TOL.(M/C)</text>
<text x="812.5" y="468.5">FOR ANGULAR IN mm.</text>
<text x="811.7" y="487.6">UNSPECIFIED TOL.(M/C)</text>
<text x="813.6" y="489.9">FOR LINEAR IN mm.</text>
</g>
</svg>
